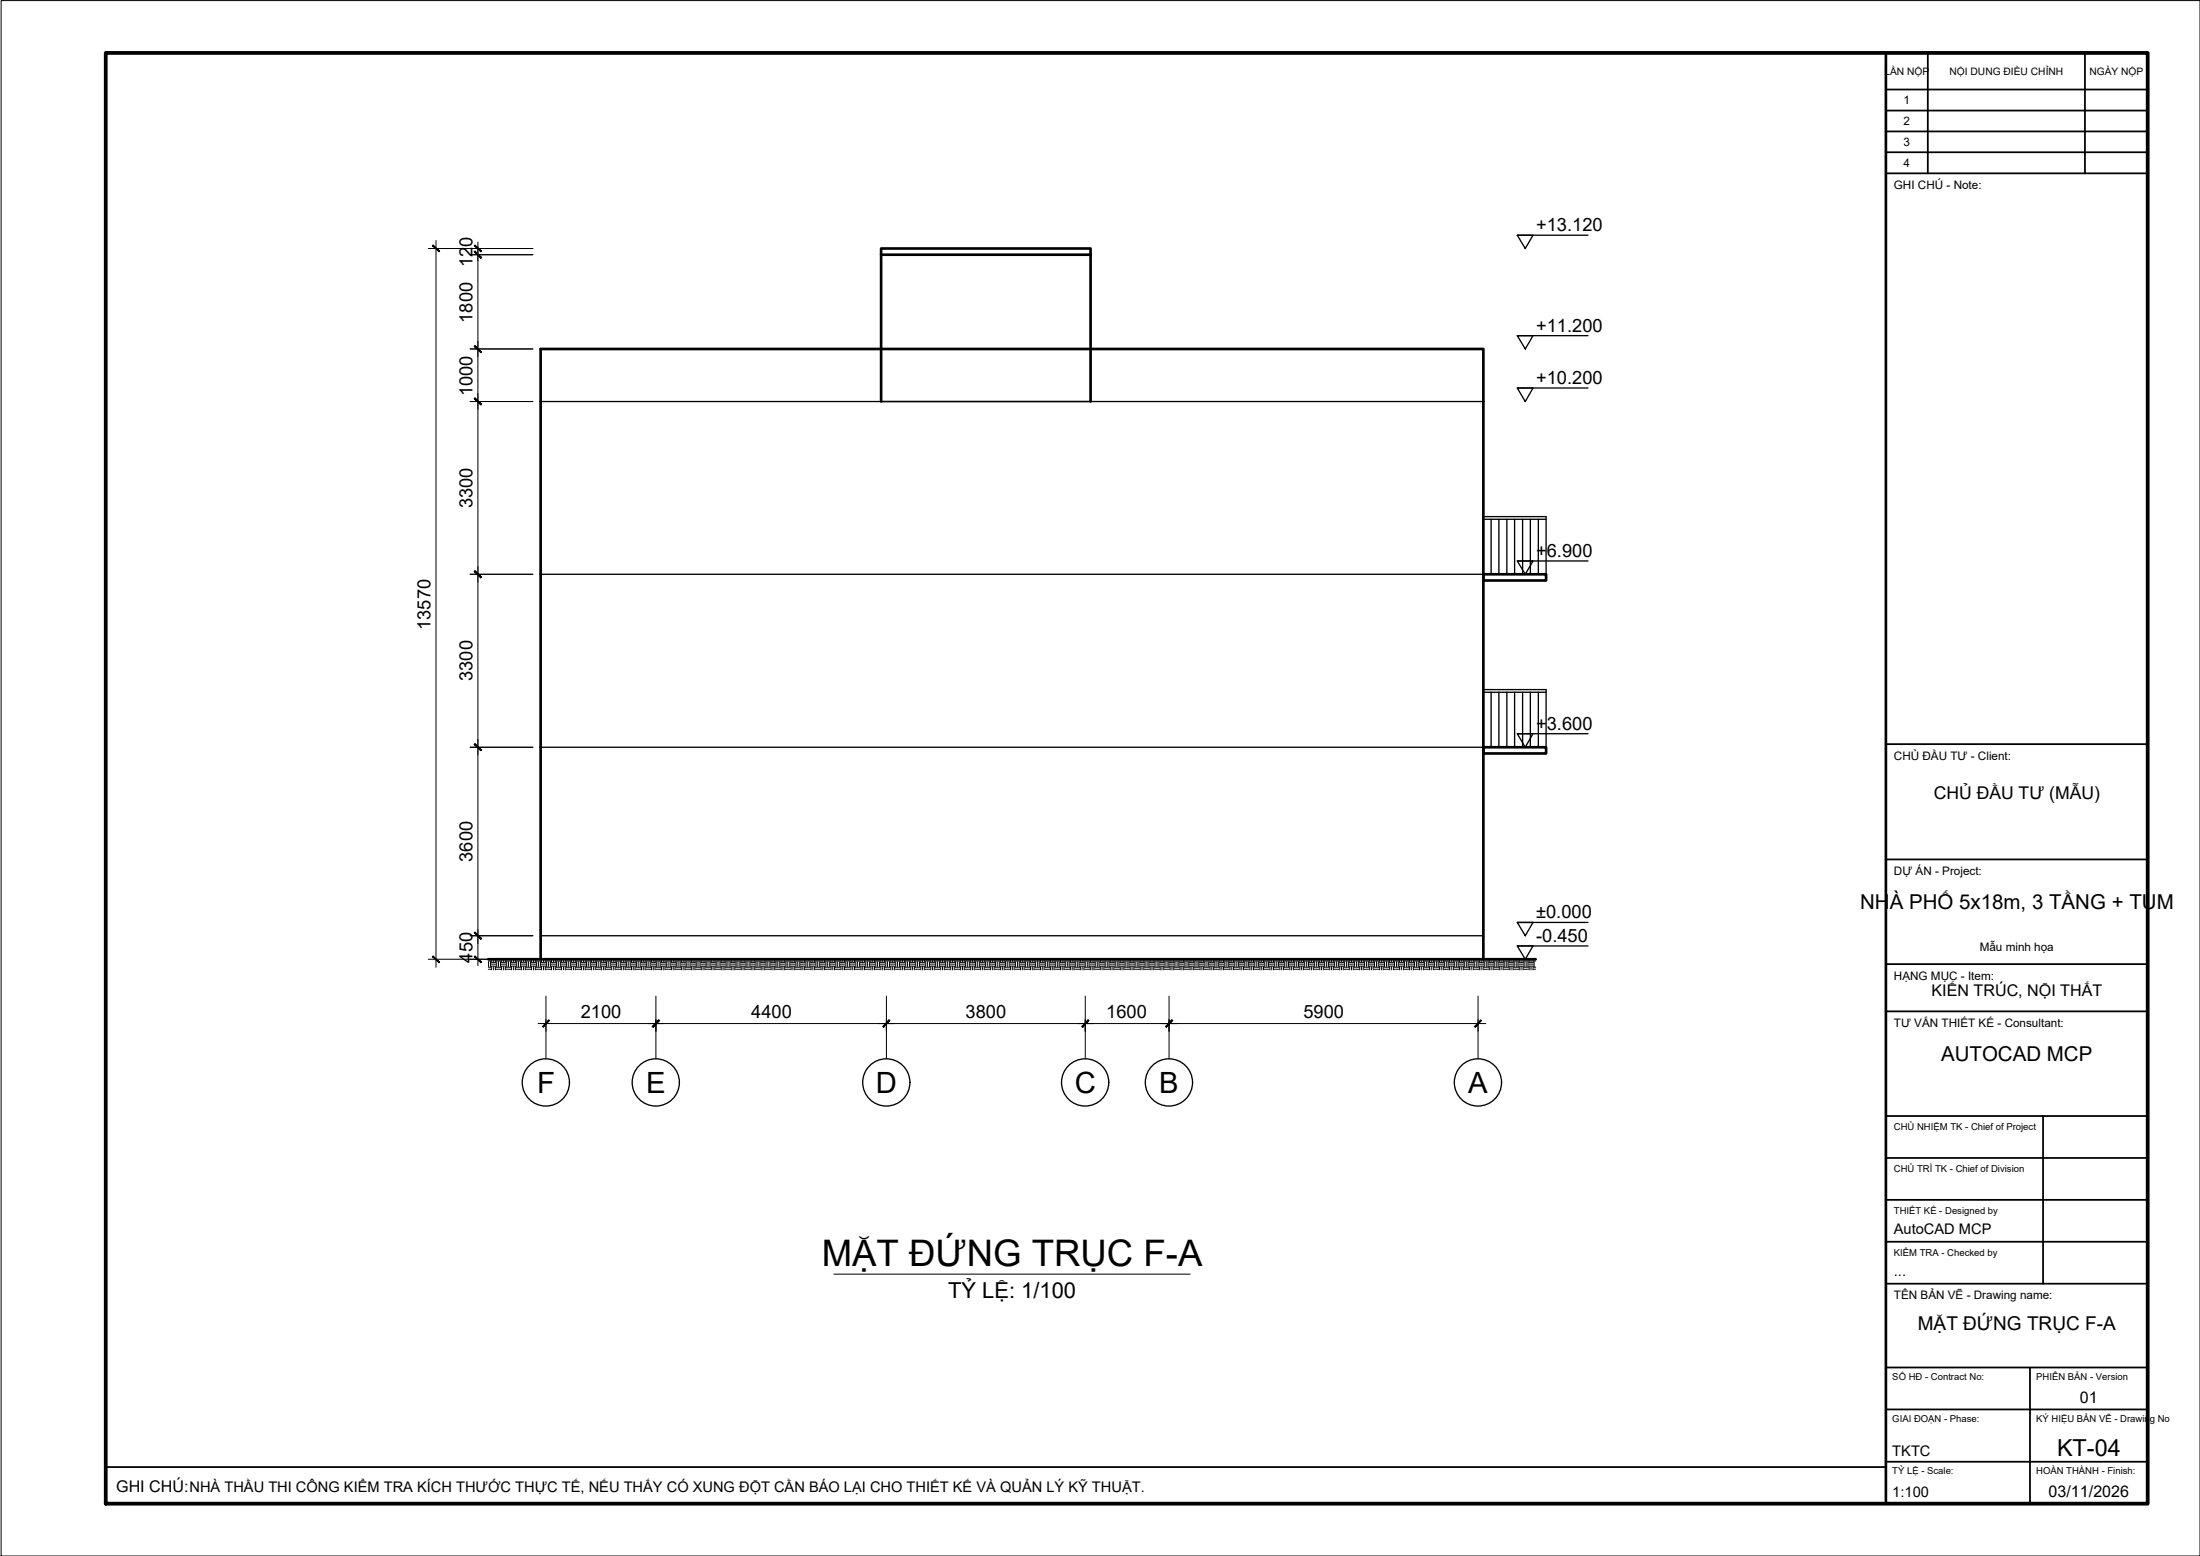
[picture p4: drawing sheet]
<svg xmlns="http://www.w3.org/2000/svg" width="420mm" height="297mm" viewBox="0 0 420 297" stroke-linecap="round" stroke-linejoin="round" font-family="sans-serif">
<!-- layer: A-ELEV-OTLN -->
<path d="M168.3 48.6v-1.2h40v1.2M168.3 48.6v28.1M168.3 48.6h40M208.3 48.6v28.1M283.3 109.6h12v1.2h-12zM283.3 142.6h12v1.2h-12zM93.3 183.1h200M103.3 183.1v-116.5h180v116.5" fill="none" stroke="#000" stroke-width=".51"/>
<!-- layer: A-ELEV -->
<g fill="none" stroke="#000" stroke-width=".25">
<path d="M103.3 76.7h180M283.3 99.1h12M284.8 99.1v10.5M286.3 99.1v10.5M287.8 99.1v10.5M289.3 99.1v10.5M290.8 99.1v10.5M292.3 99.1v10.5M293.8 99.1v10.5M103.3 109.6h180v-11h12v11M283.3 132.2h12M284.8 132.2v10.4"/>
<path d="M286.3 132.2v10.4M287.8 132.2v10.4M289.3 132.2v10.4M290.8 132.2v10.4M292.3 132.2v10.4M293.8 132.2v10.4M103.3 142.6h180v-11h12v11M103.3 178.6h180"/>
</g>
<!-- layer: A-SECT-PATT -->
<g fill="none" stroke="#000" stroke-width=".19">
<path d="M93.3 183.5h.5M93.3 185h.5M93.3 184.6h.5M93.3 183.6v.9M93.7 183.6v.9M93.8 184.4h.9M93.8 184.1h.9M93.8 183.7h.9M93.9 183.1v.5M93.9 184.5v.7M94.3 183.1v.5M94.3 184.5v.7"/>
<path d="M94.6 183.1v.5M94.6 184.5v.7M94.7 183.5h1M94.7 185h1M94.7 184.6h1M94.9 183.6v.9M95.2 183.6v.9M95.6 183.6v.9M95.7 184.4h.9M95.7 184.1h.9M95.7 183.7h.9M95.8 183.1v.5"/>
<path d="M95.8 184.5v.7M96.2 183.1v.5M96.2 184.5v.7M96.5 183.1v.5M96.5 184.5v.7M96.6 183.5h1M96.6 185h1M96.6 184.6h1M96.8 183.6v.9M97.1 183.6v.9M97.5 183.6v.9M97.6 184.4h1"/>
<path d="M97.6 184.1h1M97.6 183.7h1M97.7 183.1v.5M97.7 184.5v.7M98.1 183.1v.5M98.1 184.5v.7M98.4 183.1v.5M98.4 184.5v.7M98.6 183.5h.9M98.6 185h.9M98.6 184.6h.9M98.7 183.6v.9"/>
<path d="M99 183.6v.9M99.4 183.6v.9M99.5 184.4h1M99.5 184.1h1M99.5 183.7h1M99.6 183.1v.5M99.6 184.5v.7M100 183.1v.5M100 184.5v.7M100.3 183.1v.5M100.3 184.5v.7M100.5 183.5h.9"/>
<path d="M100.5 185h.9M100.5 184.6h.9M100.6 183.6v.9M100.9 183.6v.9M101.3 183.6v.9M101.4 184.4h1M101.4 184.1h1M101.4 183.7h1M101.5 183.1v.5M101.5 184.5v.7M101.9 183.1v.5M101.9 184.5v.7"/>
<path d="M102.2 183.1v.5M102.2 184.5v.7M102.4 183.5h.9M102.4 185h.9M102.4 184.6h.9M102.5 183.6v.9M102.8 183.6v.9M103.2 183.6v.9M103.3 184.4h1M103.3 184.1h1M103.3 183.7h1M103.4 183.1v.5"/>
<path d="M103.4 184.5v.7M103.8 183.1v.5M103.8 184.5v.7M104.1 183.1v.5M104.1 184.5v.7M104.3 183.5h.9M104.3 185h.9M104.3 184.6h.9M104.4 183.6v.9M104.7 183.6v.9M105.1 183.6v.9M105.2 184.4h1"/>
<path d="M105.2 184.1h1M105.2 183.7h1M105.3 183.1v.5M105.3 184.5v.7M105.7 183.1v.5M105.7 184.5v.7M106 183.1v.5M106 184.5v.7M106.2 183.5h.9M106.2 185h.9M106.2 184.6h.9M106.3 183.6v.9"/>
<path d="M106.6 183.6v.9M107 183.6v.9M107.1 184.4h1M107.1 184.1h1M107.1 183.7h1M107.2 183.1v.5M107.2 184.5v.7M107.6 183.1v.5M107.6 184.5v.7M108 183.1v.5M108 184.5v.7M108.1 183.5h1"/>
<path d="M108.1 185h1M108.1 184.6h1M108.2 183.6v.9M108.5 183.6v.9M108.9 183.6v.9M109.1 184.4h.9M109.1 184.1h.9M109.1 183.7h.9M109.1 183.1v.5M109.1 184.5v.7M109.5 183.1v.5M109.5 184.5v.7"/>
<path d="M109.9 183.1v.5M109.9 184.5v.7M110 183.5h1M110 185h1M110 184.6h1M110.1 183.6v.9M110.4 183.6v.9M110.8 183.6v.9M111 184.4h.9M111 184.1h.9M111 183.7h.9M111 183.1v.5"/>
<path d="M111 184.5v.7M111.4 183.1v.5M111.4 184.5v.7M111.8 183.1v.5M111.8 184.5v.7M111.9 183.5h1M111.9 185h1M111.9 184.6h1M112 183.6v.9M112.4 183.6v.9M112.7 183.6v.9M112.9 184.4h.9"/>
<path d="M112.9 184.1h.9M112.9 183.7h.9M112.9 183.1v.5M112.9 184.5v.7M113.3 183.1v.5M113.3 184.5v.7M113.7 183.1v.5M113.7 184.5v.7M113.8 183.5h1M113.8 185h1M113.8 184.6h1M113.9 183.6v.9"/>
<path d="M114.3 183.6v.9M114.6 183.6v.9M114.8 184.4h.9M114.8 184.1h.9M114.8 183.7h.9M114.9 183.1v.5M114.9 184.5v.7M115.2 183.1v.5M115.2 184.5v.7M115.6 183.1v.5M115.6 184.5v.7M115.7 183.5h1"/>
<path d="M115.7 185h1M115.7 184.6h1M115.8 183.6v.9M116.2 183.6v.9M116.5 183.6v.9M116.7 184.4h.9M116.7 184.1h.9M116.7 183.7h.9M116.8 183.1v.5M116.8 184.5v.7M117.1 183.1v.5M117.1 184.5v.7"/>
<path d="M117.5 183.1v.5M117.5 184.5v.7M117.6 183.5h1M117.6 185h1M117.6 184.6h1M117.7 183.6v.9M118.1 183.6v.9M118.4 183.6v.9M118.6 184.4h.9M118.6 184.1h.9M118.6 183.7h.9M118.7 183.1v.5"/>
<path d="M118.7 184.5v.7M119 183.1v.5M119 184.5v.7M119.4 183.1v.5M119.4 184.5v.7M119.5 183.5h1M119.5 185h1M119.5 184.6h1M119.6 183.6v.9M120 183.6v.9M120.4 183.6v.9M120.5 184.4h.9"/>
<path d="M120.5 184.1h.9M120.5 183.7h.9M120.6 183.1v.5M120.6 184.5v.7M120.9 183.1v.5M120.9 184.5v.7M121.3 183.1v.5M121.3 184.5v.7M121.4 183.5h1M121.4 185h1M121.4 184.6h1M121.5 183.6v.9"/>
<path d="M121.9 183.6v.9M122.3 183.6v.9M122.4 184.4h.9M122.4 184.1h.9M122.4 183.7h.9M122.5 183.1v.5M122.5 184.5v.7M122.9 183.1v.5M122.9 184.5v.7M123.2 183.1v.5M123.2 184.5v.7M123.3 183.5h1"/>
<path d="M123.3 185h1M123.3 184.6h1M123.4 183.6v.9M123.8 183.6v.9M124.2 183.6v.9M124.3 184.4h.9M124.3 184.1h.9M124.3 183.7h.9M124.4 183.1v.5M124.4 184.5v.7M124.8 183.1v.5M124.8 184.5v.7"/>
<path d="M125.1 183.1v.5M125.1 184.5v.7M125.2 183.5h1M125.2 185h1M125.2 184.6h1M125.3 183.6v.9M125.7 183.6v.9M126.1 183.6v.9M126.2 184.4h.9M126.2 184.1h.9M126.2 183.7h.9M126.3 183.1v.5"/>
<path d="M126.3 184.5v.7M126.7 183.1v.5M126.7 184.5v.7M127 183.1v.5M127 184.5v.7M127.1 183.5h1M127.1 185h1M127.1 184.6h1M127.3 183.6v.9M127.6 183.6v.9M128 183.6v.9M128.1 184.4h.9"/>
<path d="M128.1 184.1h.9M128.1 183.7h.9M128.2 183.1v.5M128.2 184.5v.7M128.6 183.1v.5M128.6 184.5v.7M128.9 183.1v.5M128.9 184.5v.7M129 183.5h1M129 185h1M129 184.6h1M129.2 183.6v.9"/>
<path d="M129.5 183.6v.9M129.9 183.6v.9M130 184.4h.9M130 184.1h.9M130 183.7h.9M130.1 183.1v.5M130.1 184.5v.7M130.5 183.1v.5M130.5 184.5v.7M130.8 183.1v.5M130.8 184.5v.7M130.9 183.5h1"/>
<path d="M130.9 185h1M130.9 184.6h1M131.1 183.6v.9M131.4 183.6v.9M131.8 183.6v.9M131.9 184.4h.9M131.9 184.1h.9M131.9 183.7h.9M132 183.1v.5M132 184.5v.7M132.4 183.1v.5M132.4 184.5v.7"/>
<path d="M132.7 183.1v.5M132.7 184.5v.7M132.8 183.5h1M132.8 185h1M132.8 184.6h1M133 183.6v.9M133.3 183.6v.9M133.7 183.6v.9M133.8 184.4h.9M133.8 184.1h.9M133.8 183.7h.9M133.9 183.1v.5"/>
<path d="M133.9 184.5v.7M134.3 183.1v.5M134.3 184.5v.7M134.6 183.1v.5M134.6 184.5v.7M134.7 183.5h1M134.7 185h1M134.7 184.6h1M134.9 183.6v.9M135.2 183.6v.9M135.6 183.6v.9M135.7 184.4h1"/>
<path d="M135.7 184.1h1M135.7 183.7h1M135.8 183.1v.5M135.8 184.5v.7M136.2 183.1v.5M136.2 184.5v.7M136.5 183.1v.5M136.5 184.5v.7M136.7 183.5h.9M136.7 185h.9M136.7 184.6h.9M136.8 183.6v.9"/>
<path d="M137.1 183.6v.9M137.5 183.6v.9M137.6 184.4h1M137.6 184.1h1M137.6 183.7h1M137.8 183.1v.5M137.8 184.5v.7M138.1 183.1v.5M138.1 184.5v.7M138.4 183.1v.5M138.4 184.5v.7M138.6 183.5h.9"/>
<path d="M138.6 185h.9M138.6 184.6h.9M138.7 183.6v.9M139 183.6v.9M139.4 183.6v.9M139.5 184.4h1M139.5 184.1h1M139.5 183.7h1M139.7 183.1v.5M139.7 184.5v.7M140 183.1v.5M140 184.5v.7"/>
<path d="M140.3 183.1v.5M140.3 184.5v.7M140.5 183.5h.9M140.5 185h.9M140.5 184.6h.9M140.6 183.6v.9M140.9 183.6v.9M141.3 183.6v.9M141.4 184.4h1M141.4 184.1h1M141.4 183.7h1M141.6 183.1v.5"/>
<path d="M141.6 184.5v.7M141.9 183.1v.5M141.9 184.5v.7M142.2 183.1v.5M142.2 184.5v.7M142.4 183.5h.9M142.4 185h.9M142.4 184.6h.9M142.5 183.6v.9M142.8 183.6v.9M143.2 183.6v.9M143.3 184.4h1"/>
<path d="M143.3 184.1h1M143.3 183.7h1M143.5 183.1v.5M143.5 184.5v.7M143.8 183.1v.5M143.8 184.5v.7M144.1 183.1v.5M144.1 184.5v.7M144.3 183.5h.9M144.3 185h.9M144.3 184.6h.9M144.4 183.6v.9"/>
<path d="M144.7 183.6v.9M145.1 183.6v.9M145.2 184.4h1M145.2 184.1h1M145.2 183.7h1M145.4 183.1v.5M145.4 184.5v.7M145.7 183.1v.5M145.7 184.5v.7M146.1 183.1v.5M146.1 184.5v.7M146.2 183.5h1"/>
<path d="M146.2 185h1M146.2 184.6h1M146.3 183.6v.9M146.6 183.6v.9M147 183.6v.9M147.2 184.4h.9M147.2 184.1h.9M147.2 183.7h.9M147.3 183.1v.5M147.3 184.5v.7M147.6 183.1v.5M147.6 184.5v.7"/>
<path d="M148 183.1v.5M148 184.5v.7M148.1 183.5h1M148.1 185h1M148.1 184.6h1M148.2 183.6v.9M148.5 183.6v.9M148.9 183.6v.9M149.1 184.4h.9M149.1 184.1h.9M149.1 183.7h.9M149.2 183.1v.5"/>
<path d="M149.2 184.5v.7M149.5 183.1v.5M149.5 184.5v.7M149.9 183.1v.5M149.9 184.5v.7M150 183.5h1M150 185h1M150 184.6h1M150.1 183.6v.9M150.5 183.6v.9M150.8 183.6v.9M151 184.4h.9"/>
<path d="M151 184.1h.9M151 183.7h.9M151.1 183.1v.5M151.1 184.5v.7M151.4 183.1v.5M151.4 184.5v.7M151.8 183.1v.5M151.8 184.5v.7M151.9 183.5h1M151.9 185h1M151.9 184.6h1M152 183.6v.9"/>
<path d="M152.4 183.6v.9M152.7 183.6v.9M152.9 184.4h.9M152.9 184.1h.9M152.9 183.7h.9M153 183.1v.5M153 184.5v.7M153.3 183.1v.5M153.3 184.5v.7M153.7 183.1v.5M153.7 184.5v.7M153.8 183.5h1"/>
<path d="M153.8 185h1M153.8 184.6h1M153.9 183.6v.9M154.3 183.6v.9M154.6 183.6v.9M154.8 184.4h.9M154.8 184.1h.9M154.8 183.7h.9M154.9 183.1v.5M154.9 184.5v.7M155.2 183.1v.5M155.2 184.5v.7"/>
<path d="M155.6 183.1v.5M155.6 184.5v.7M155.7 183.5h1M155.7 185h1M155.7 184.6h1M155.8 183.6v.9M156.2 183.6v.9M156.5 183.6v.9M156.7 184.4h.9M156.7 184.1h.9M156.7 183.7h.9M156.8 183.1v.5"/>
<path d="M156.8 184.5v.7M157.1 183.1v.5M157.1 184.5v.7M157.5 183.1v.5M157.5 184.5v.7M157.6 183.5h1M157.6 185h1M157.6 184.6h1M157.7 183.6v.9M158.1 183.6v.9M158.5 183.6v.9M158.6 184.4h.9"/>
<path d="M158.6 184.1h.9M158.6 183.7h.9M158.7 183.1v.5M158.7 184.5v.7M159 183.1v.5M159 184.5v.7M159.4 183.1v.5M159.4 184.5v.7M159.5 183.5h1M159.5 185h1M159.5 184.6h1M159.6 183.6v.9"/>
<path d="M160 183.6v.9M160.4 183.6v.9M160.5 184.4h.9M160.5 184.1h.9M160.5 183.7h.9M160.6 183.1v.5M160.6 184.5v.7M161 183.1v.5M161 184.5v.7M161.3 183.1v.5M161.3 184.5v.7M161.4 183.5h1"/>
<path d="M161.4 185h1M161.4 184.6h1M161.5 183.6v.9M161.9 183.6v.9M162.3 183.6v.9M162.4 184.4h.9M162.4 184.1h.9M162.4 183.7h.9M162.5 183.1v.5M162.5 184.5v.7M162.9 183.1v.5M162.9 184.5v.7"/>
<path d="M163.2 183.1v.5M163.2 184.5v.7M163.3 183.5h1M163.3 185h1M163.3 184.6h1M163.4 183.6v.9M163.8 183.6v.9M164.2 183.6v.9M164.3 184.4h.9M164.3 184.1h.9M164.3 183.7h.9M164.4 183.1v.5"/>
<path d="M164.4 184.5v.7M164.8 183.1v.5M164.8 184.5v.7M165.1 183.1v.5M165.1 184.5v.7M165.2 183.5h1M165.2 185h1M165.2 184.6h1M165.4 183.6v.9M165.7 183.6v.9M166.1 183.6v.9M166.2 184.4h.9"/>
<path d="M166.2 184.1h.9M166.2 183.7h.9M166.3 183.1v.5M166.3 184.5v.7M166.7 183.1v.5M166.7 184.5v.7M167 183.1v.5M167 184.5v.7M167.1 183.5h1M167.1 185h1M167.1 184.6h1M167.3 183.6v.9"/>
<path d="M167.6 183.6v.9M168 183.6v.9M168.1 184.4h.9M168.1 184.1h.9M168.1 183.7h.9M168.2 183.1v.5M168.2 184.5v.7M168.6 183.1v.5M168.6 184.5v.7M168.9 183.1v.5M168.9 184.5v.7M169 183.5h1"/>
<path d="M169 185h1M169 184.6h1M169.2 183.6v.9M169.5 183.6v.9M169.9 183.6v.9M170 184.4h.9M170 184.1h.9M170 183.7h.9M170.1 183.1v.5M170.1 184.5v.7M170.5 183.1v.5M170.5 184.5v.7"/>
<path d="M170.8 183.1v.5M170.8 184.5v.7M170.9 183.5h1M170.9 185h1M170.9 184.6h1M171.1 183.6v.9M171.4 183.6v.9M171.8 183.6v.9M171.9 184.4h.9M171.9 184.1h.9M171.9 183.7h.9M172 183.1v.5"/>
<path d="M172 184.5v.7M172.4 183.1v.5M172.4 184.5v.7M172.7 183.1v.5M172.7 184.5v.7M172.8 183.5h1M172.8 185h1M172.8 184.6h1M173 183.6v.9M173.3 183.6v.9M173.7 183.6v.9M173.8 184.4h1"/>
<path d="M173.8 184.1h1M173.8 183.7h1M173.9 183.1v.5M173.9 184.5v.7M174.3 183.1v.5M174.3 184.5v.7M174.6 183.1v.5M174.6 184.5v.7M174.8 183.5h.9M174.8 185h.9M174.8 184.6h.9M174.9 183.6v.9"/>
<path d="M175.2 183.6v.9M175.6 183.6v.9M175.7 184.4h1M175.7 184.1h1M175.7 183.7h1M175.9 183.1v.5M175.9 184.5v.7M176.2 183.1v.5M176.2 184.5v.7M176.5 183.1v.5M176.5 184.5v.7M176.7 183.5h.9"/>
<path d="M176.7 185h.9M176.7 184.6h.9M176.8 183.6v.9M177.1 183.6v.9M177.5 183.6v.9M177.6 184.4h1M177.6 184.1h1M177.6 183.7h1M177.8 183.1v.5M177.8 184.5v.7M178.1 183.1v.5M178.1 184.5v.7"/>
<path d="M178.4 183.1v.5M178.4 184.5v.7M178.6 183.5h.9M178.6 185h.9M178.6 184.6h.9M178.7 183.6v.9M179 183.6v.9M179.4 183.6v.9M179.5 184.4h1M179.5 184.1h1M179.5 183.7h1M179.7 183.1v.5"/>
<path d="M179.7 184.5v.7M180 183.1v.5M180 184.5v.7M180.3 183.1v.5M180.3 184.5v.7M180.5 183.5h.9M180.5 185h.9M180.5 184.6h.9M180.6 183.6v.9M180.9 183.6v.9M181.3 183.6v.9M181.4 184.4h1"/>
<path d="M181.4 184.1h1M181.4 183.7h1M181.6 183.1v.5M181.6 184.5v.7M181.9 183.1v.5M181.9 184.5v.7M182.2 183.1v.5M182.2 184.5v.7M182.4 183.5h.9M182.4 185h.9M182.4 184.6h.9M182.5 183.6v.9"/>
<path d="M182.8 183.6v.9M183.2 183.6v.9M183.3 184.4h1M183.3 184.1h1M183.3 183.7h1M183.5 183.1v.5M183.5 184.5v.7M183.8 183.1v.5M183.8 184.5v.7M184.2 183.1v.5M184.2 184.5v.7M184.3 183.5h1"/>
<path d="M184.3 185h1M184.3 184.6h1M184.4 183.6v.9M184.7 183.6v.9M185.1 183.6v.9M185.3 184.4h.9M185.3 184.1h.9M185.3 183.7h.9M185.4 183.1v.5M185.4 184.5v.7M185.7 183.1v.5M185.7 184.5v.7"/>
<path d="M186.1 183.1v.5M186.1 184.5v.7M186.2 183.5h1M186.2 185h1M186.2 184.6h1M186.3 183.6v.9M186.6 183.6v.9M187 183.6v.9M187.2 184.4h.9M187.2 184.1h.9M187.2 183.7h.9M187.3 183.1v.5"/>
<path d="M187.3 184.5v.7M187.6 183.1v.5M187.6 184.5v.7M188 183.1v.5M188 184.5v.7M188.1 183.5h1M188.1 185h1M188.1 184.6h1M188.2 183.6v.9M188.6 183.6v.9M188.9 183.6v.9M189.1 184.4h.9"/>
<path d="M189.1 184.1h.9M189.1 183.7h.9M189.2 183.1v.5M189.2 184.5v.7M189.5 183.1v.5M189.5 184.5v.7M189.9 183.1v.5M189.9 184.5v.7M190 183.5h1M190 185h1M190 184.6h1M190.1 183.6v.9"/>
<path d="M190.5 183.6v.9M190.8 183.6v.9M191 184.4h.9M191 184.1h.9M191 183.7h.9M191.1 183.1v.5M191.1 184.5v.7M191.4 183.1v.5M191.4 184.5v.7M191.8 183.1v.5M191.8 184.5v.7M191.9 183.5h1"/>
<path d="M191.9 185h1M191.9 184.6h1M192 183.6v.9M192.4 183.6v.9M192.7 183.6v.9M192.9 184.4h.9M192.9 184.1h.9M192.9 183.7h.9M193 183.1v.5M193 184.5v.7M193.3 183.1v.5M193.3 184.5v.7"/>
<path d="M193.7 183.1v.5M193.7 184.5v.7M193.8 183.5h1M193.8 185h1M193.8 184.6h1M193.9 183.6v.9M194.3 183.6v.9M194.6 183.6v.9M194.8 184.4h.9M194.8 184.1h.9M194.8 183.7h.9M194.9 183.1v.5"/>
<path d="M194.9 184.5v.7M195.2 183.1v.5M195.2 184.5v.7M195.6 183.1v.5M195.6 184.5v.7M195.7 183.5h1M195.7 185h1M195.7 184.6h1M195.8 183.6v.9M196.2 183.6v.9M196.6 183.6v.9M196.7 184.4h.9"/>
<path d="M196.7 184.1h.9M196.7 183.7h.9M196.8 183.1v.5M196.8 184.5v.7M197.1 183.1v.5M197.1 184.5v.7M197.5 183.1v.5M197.5 184.5v.7M197.6 183.5h1M197.6 185h1M197.6 184.6h1M197.7 183.6v.9"/>
<path d="M198.1 183.6v.9M198.5 183.6v.9M198.6 184.4h.9M198.6 184.1h.9M198.6 183.7h.9M198.7 183.1v.5M198.7 184.5v.7M199.1 183.1v.5M199.1 184.5v.7M199.4 183.1v.5M199.4 184.5v.7M199.5 183.5h1"/>
<path d="M199.5 185h1M199.5 184.6h1M199.6 183.6v.9M200 183.6v.9M200.4 183.6v.9M200.5 184.4h.9M200.5 184.1h.9M200.5 183.7h.9M200.6 183.1v.5M200.6 184.5v.7M201 183.1v.5M201 184.5v.7"/>
<path d="M201.3 183.1v.5M201.3 184.5v.7M201.4 183.5h1M201.4 185h1M201.4 184.6h1M201.5 183.6v.9M201.9 183.6v.9M202.3 183.6v.9M202.4 184.4h.9M202.4 184.1h.9M202.4 183.7h.9M202.5 183.1v.5"/>
<path d="M202.5 184.5v.7M202.9 183.1v.5M202.9 184.5v.7M203.2 183.1v.5M203.2 184.5v.7M203.3 183.5h1M203.3 185h1M203.3 184.6h1M203.5 183.6v.9M203.8 183.6v.9M204.2 183.6v.9M204.3 184.4h.9"/>
<path d="M204.3 184.1h.9M204.3 183.7h.9M204.4 183.1v.5M204.4 184.5v.7M204.8 183.1v.5M204.8 184.5v.7M205.1 183.1v.5M205.1 184.5v.7M205.2 183.5h1M205.2 185h1M205.2 184.6h1M205.4 183.6v.9"/>
<path d="M205.7 183.6v.9M206.1 183.6v.9M206.2 184.4h.9M206.2 184.1h.9M206.2 183.7h.9M206.3 183.1v.5M206.3 184.5v.7M206.7 183.1v.5M206.7 184.5v.7M207 183.1v.5M207 184.5v.7M207.1 183.5h1"/>
<path d="M207.1 185h1M207.1 184.6h1M207.3 183.6v.9M207.6 183.6v.9M208 183.6v.9M208.1 184.4h.9M208.1 184.1h.9M208.1 183.7h.9M208.2 183.1v.5M208.2 184.5v.7M208.6 183.1v.5M208.6 184.5v.7"/>
<path d="M208.9 183.1v.5M208.9 184.5v.7M209 183.5h1M209 185h1M209 184.6h1M209.2 183.6v.9M209.6 183.6v.9M209.9 183.6v.9M210 184.4h.9M210 184.1h.9M210 183.7h.9M210.1 183.1v.5"/>
<path d="M210.1 184.5v.7M210.5 183.1v.5M210.5 184.5v.7M210.8 183.1v.5M210.8 184.5v.7M210.9 183.5h1M210.9 185h1M210.9 184.6h1M211.1 183.6v.9M211.5 183.6v.9M211.8 183.6v.9M211.9 184.4h1"/>
<path d="M211.9 184.1h1M211.9 183.7h1M212 183.1v.5M212 184.5v.7M212.4 183.1v.5M212.4 184.5v.7M212.7 183.1v.5M212.7 184.5v.7M212.9 183.5h.9M212.9 185h.9M212.9 184.6h.9M213 183.6v.9"/>
<path d="M213.4 183.6v.9M213.7 183.6v.9M213.8 184.4h1M213.8 184.1h1M213.8 183.7h1M214 183.1v.5M214 184.5v.7M214.3 183.1v.5M214.3 184.5v.7M214.6 183.1v.5M214.6 184.5v.7M214.8 183.5h.9"/>
<path d="M214.8 185h.9M214.8 184.6h.9M214.9 183.6v.9M215.3 183.6v.9M215.6 183.6v.9M215.7 184.4h1M215.7 184.1h1M215.7 183.7h1M215.9 183.1v.5M215.9 184.5v.7M216.2 183.1v.5M216.2 184.5v.7"/>
<path d="M216.5 183.1v.5M216.5 184.5v.7M216.7 183.5h.9M216.7 185h.9M216.7 184.6h.9M216.8 183.6v.9M217.2 183.6v.9M217.5 183.6v.9M217.6 184.4h1M217.6 184.1h1M217.6 183.7h1M217.8 183.1v.5"/>
<path d="M217.8 184.5v.7M218.1 183.1v.5M218.1 184.5v.7M218.4 183.1v.5M218.4 184.5v.7M218.6 183.5h.9M218.6 185h.9M218.6 184.6h.9M218.7 183.6v.9M219.1 183.6v.9M219.4 183.6v.9M219.5 184.4h1"/>
<path d="M219.5 184.1h1M219.5 183.7h1M219.7 183.1v.5M219.7 184.5v.7M220 183.1v.5M220 184.5v.7M220.3 183.1v.5M220.3 184.5v.7M220.5 183.5h.9M220.5 185h.9M220.5 184.6h.9M220.6 183.6v.9"/>
<path d="M221 183.6v.9M221.3 183.6v.9M221.4 184.4h1M221.4 184.1h1M221.4 183.7h1M221.6 183.1v.5M221.6 184.5v.7M221.9 183.1v.5M221.9 184.5v.7M222.3 183.1v.5M222.3 184.5v.7M222.4 183.5h1"/>
<path d="M222.4 185h1M222.4 184.6h1M222.5 183.6v.9M222.9 183.6v.9M223.2 183.6v.9M223.4 184.4h.9M223.4 184.1h.9M223.4 183.7h.9M223.5 183.1v.5M223.5 184.5v.7M223.8 183.1v.5M223.8 184.5v.7"/>
<path d="M224.2 183.1v.5M224.2 184.5v.7M224.3 183.5h1M224.3 185h1M224.3 184.6h1M224.4 183.6v.9M224.8 183.6v.9M225.1 183.6v.9M225.3 184.4h.9M225.3 184.1h.9M225.3 183.7h.9M225.4 183.1v.5"/>
<path d="M225.4 184.5v.7M225.7 183.1v.5M225.7 184.5v.7M226.1 183.1v.5M226.1 184.5v.7M226.2 183.5h1M226.2 185h1M226.2 184.6h1M226.3 183.6v.9M226.7 183.6v.9M227 183.6v.9M227.2 184.4h.9"/>
<path d="M227.2 184.1h.9M227.2 183.7h.9M227.3 183.1v.5M227.3 184.5v.7M227.6 183.1v.5M227.6 184.5v.7M228 183.1v.5M228 184.5v.7M228.1 183.5h1M228.1 185h1M228.1 184.6h1M228.2 183.6v.9"/>
<path d="M228.6 183.6v.9M228.9 183.6v.9M229.1 184.4h.9M229.1 184.1h.9M229.1 183.7h.9M229.2 183.1v.5M229.2 184.5v.7M229.5 183.1v.5M229.5 184.5v.7M229.9 183.1v.5M229.9 184.5v.7M230 183.5h1"/>
<path d="M230 185h1M230 184.6h1M230.1 183.6v.9M230.5 183.6v.9M230.8 183.6v.9M231 184.4h.9M231 184.1h.9M231 183.7h.9M231.1 183.1v.5M231.1 184.5v.7M231.4 183.1v.5M231.4 184.5v.7"/>
<path d="M231.8 183.1v.5M231.8 184.5v.7M231.9 183.5h1M231.9 185h1M231.9 184.6h1M232 183.6v.9M232.4 183.6v.9M232.7 183.6v.9M232.9 184.4h.9M232.9 184.1h.9M232.9 183.7h.9M233 183.1v.5"/>
<path d="M233 184.5v.7M233.3 183.1v.5M233.3 184.5v.7M233.7 183.1v.5M233.7 184.5v.7M233.8 183.5h1M233.8 185h1M233.8 184.6h1M233.9 183.6v.9M234.3 183.6v.9M234.7 183.6v.9M234.8 184.4h.9"/>
<path d="M234.8 184.1h.9M234.8 183.7h.9M234.9 183.1v.5M234.9 184.5v.7M235.2 183.1v.5M235.2 184.5v.7M235.6 183.1v.5M235.6 184.5v.7M235.7 183.5h1M235.7 185h1M235.7 184.6h1M235.8 183.6v.9"/>
<path d="M236.2 183.6v.9M236.6 183.6v.9M236.7 184.4h.9M236.7 184.1h.9M236.7 183.7h.9M236.8 183.1v.5M236.8 184.5v.7M237.2 183.1v.5M237.2 184.5v.7M237.5 183.1v.5M237.5 184.5v.7M237.6 183.5h1"/>
<path d="M237.6 185h1M237.6 184.6h1M237.7 183.6v.9M238.1 183.6v.9M238.5 183.6v.9M238.6 184.4h.9M238.6 184.1h.9M238.6 183.7h.9M238.7 183.1v.5M238.7 184.5v.7M239.1 183.1v.5M239.1 184.5v.7"/>
<path d="M239.4 183.1v.5M239.4 184.5v.7M239.5 183.5h1M239.5 185h1M239.5 184.6h1M239.6 183.6v.9M240 183.6v.9M240.4 183.6v.9M240.5 184.4h.9M240.5 184.1h.9M240.5 183.7h.9M240.6 183.1v.5"/>
<path d="M240.6 184.5v.7M241 183.1v.5M241 184.5v.7M241.3 183.1v.5M241.3 184.5v.7M241.4 183.5h1M241.4 185h1M241.4 184.6h1M241.6 183.6v.9M241.9 183.6v.9M242.3 183.6v.9M242.4 184.4h.9"/>
<path d="M242.4 184.1h.9M242.4 183.7h.9M242.5 183.1v.5M242.5 184.5v.7M242.9 183.1v.5M242.9 184.5v.7M243.2 183.1v.5M243.2 184.5v.7M243.3 183.5h1M243.3 185h1M243.3 184.6h1M243.5 183.6v.9"/>
<path d="M243.8 183.6v.9M244.2 183.6v.9M244.3 184.4h.9M244.3 184.1h.9M244.3 183.7h.9M244.4 183.1v.5M244.4 184.5v.7M244.8 183.1v.5M244.8 184.5v.7M245.1 183.1v.5M245.1 184.5v.7M245.2 183.5h1"/>
<path d="M245.2 185h1M245.2 184.6h1M245.4 183.6v.9M245.7 183.6v.9M246.1 183.6v.9M246.2 184.4h.9M246.2 184.1h.9M246.2 183.7h.9M246.3 183.1v.5M246.3 184.5v.7M246.7 183.1v.5M246.7 184.5v.7"/>
<path d="M247 183.1v.5M247 184.5v.7M247.1 183.5h1M247.1 185h1M247.1 184.6h1M247.3 183.6v.9M247.7 183.6v.9M248 183.6v.9M248.1 184.4h.9M248.1 184.1h.9M248.1 183.7h.9M248.2 183.1v.5"/>
<path d="M248.2 184.5v.7M248.6 183.1v.5M248.6 184.5v.7M248.9 183.1v.5M248.9 184.5v.7M249 183.5h1M249 185h1M249 184.6h1M249.2 183.6v.9M249.6 183.6v.9M249.9 183.6v.9M250 184.4h1"/>
<path d="M250 184.1h1M250 183.7h1M250.1 183.1v.5M250.1 184.5v.7M250.5 183.1v.5M250.5 184.5v.7M250.8 183.1v.5M250.8 184.5v.7M251 183.5h.9M251 185h.9M251 184.6h.9M251.1 183.6v.9"/>
<path d="M251.5 183.6v.9M251.8 183.6v.9M251.9 184.4h1M251.9 184.1h1M251.9 183.7h1M252.1 183.1v.5M252.1 184.5v.7M252.4 183.1v.5M252.4 184.5v.7M252.7 183.1v.5M252.7 184.5v.7M252.9 183.5h.9"/>
<path d="M252.9 185h.9M252.9 184.6h.9M253 183.6v.9M253.4 183.6v.9M253.7 183.6v.9M253.8 184.4h1M253.8 184.1h1M253.8 183.7h1M254 183.1v.5M254 184.5v.7M254.3 183.1v.5M254.3 184.5v.7"/>
<path d="M254.6 183.1v.5M254.6 184.5v.7M254.8 183.5h.9M254.8 185h.9M254.8 184.6h.9M254.9 183.6v.9M255.3 183.6v.9M255.6 183.6v.9M255.7 184.4h1M255.7 184.1h1M255.7 183.7h1M255.9 183.1v.5"/>
<path d="M255.9 184.5v.7M256.2 183.1v.5M256.2 184.5v.7M256.5 183.1v.5M256.5 184.5v.7M256.7 183.5h.9M256.7 185h.9M256.7 184.6h.9M256.8 183.6v.9M257.2 183.6v.9M257.5 183.6v.9M257.6 184.4h1"/>
<path d="M257.6 184.1h1M257.6 183.7h1M257.8 183.1v.5M257.8 184.5v.7M258.1 183.1v.5M258.1 184.5v.7M258.4 183.1v.5M258.4 184.5v.7M258.6 183.5h.9M258.6 185h.9M258.6 184.6h.9M258.7 183.6v.9"/>
<path d="M259.1 183.6v.9M259.4 183.6v.9M259.5 184.4h1M259.5 184.1h1M259.5 183.7h1M259.7 183.1v.5M259.7 184.5v.7M260 183.1v.5M260 184.5v.7M260.4 183.1v.5M260.4 184.5v.7M260.5 183.5h1"/>
<path d="M260.5 185h1M260.5 184.6h1M260.6 183.6v.9M261 183.6v.9M261.3 183.6v.9M261.5 184.4h.9M261.5 184.1h.9M261.5 183.7h.9M261.6 183.1v.5M261.6 184.5v.7M261.9 183.1v.5M261.9 184.5v.7"/>
<path d="M262.3 183.1v.5M262.3 184.5v.7M262.4 183.5h1M262.4 185h1M262.4 184.6h1M262.5 183.6v.9M262.9 183.6v.9M263.2 183.6v.9M263.4 184.4h.9M263.4 184.1h.9M263.4 183.7h.9M263.5 183.1v.5"/>
<path d="M263.5 184.5v.7M263.8 183.1v.5M263.8 184.5v.7M264.2 183.1v.5M264.2 184.5v.7M264.3 183.5h1M264.3 185h1M264.3 184.6h1M264.4 183.6v.9M264.8 183.6v.9M265.1 183.6v.9M265.3 184.4h.9"/>
<path d="M265.3 184.1h.9M265.3 183.7h.9M265.4 183.1v.5M265.4 184.5v.7M265.7 183.1v.5M265.7 184.5v.7M266.1 183.1v.5M266.1 184.5v.7M266.2 183.5h1M266.2 185h1M266.2 184.6h1M266.3 183.6v.9"/>
<path d="M266.7 183.6v.9M267 183.6v.9M267.2 184.4h.9M267.2 184.1h.9M267.2 183.7h.9M267.3 183.1v.5M267.3 184.5v.7M267.6 183.1v.5M267.6 184.5v.7M268 183.1v.5M268 184.5v.7M268.1 183.5h1"/>
<path d="M268.1 185h1M268.1 184.6h1M268.2 183.6v.9M268.6 183.6v.9M268.9 183.6v.9M269.1 184.4h.9M269.1 184.1h.9M269.1 183.7h.9M269.2 183.1v.5M269.2 184.5v.7M269.5 183.1v.5M269.5 184.5v.7"/>
<path d="M269.9 183.1v.5M269.9 184.5v.7M270 183.5h1M270 185h1M270 184.6h1M270.1 183.6v.9M270.5 183.6v.9M270.8 183.6v.9M271 184.4h.9M271 184.1h.9M271 183.7h.9M271.1 183.1v.5"/>
<path d="M271.1 184.5v.7M271.4 183.1v.5M271.4 184.5v.7M271.8 183.1v.5M271.8 184.5v.7M271.9 183.5h1M271.9 185h1M271.9 184.6h1M272 183.6v.9M272.4 183.6v.9M272.8 183.6v.9M272.9 184.4h.9"/>
<path d="M272.9 184.1h.9M272.9 183.7h.9M273 183.1v.5M273 184.5v.7M273.3 183.1v.5M273.3 184.5v.7M273.7 183.1v.5M273.7 184.5v.7M273.8 183.5h1M273.8 185h1M273.8 184.6h1M273.9 183.6v.9"/>
<path d="M274.3 183.6v.9M274.7 183.6v.9M274.8 184.4h.9M274.8 184.1h.9M274.8 183.7h.9M274.9 183.1v.5M274.9 184.5v.7M275.3 183.1v.5M275.3 184.5v.7M275.6 183.1v.5M275.6 184.5v.7M275.7 183.5h1"/>
<path d="M275.7 185h1M275.7 184.6h1M275.8 183.6v.9M276.2 183.6v.9M276.6 183.6v.9M276.7 184.4h.9M276.7 184.1h.9M276.7 183.7h.9M276.8 183.1v.5M276.8 184.5v.7M277.2 183.1v.5M277.2 184.5v.7"/>
<path d="M277.5 183.1v.5M277.5 184.5v.7M277.6 183.5h1M277.6 185h1M277.6 184.6h1M277.7 183.6v.9M278.1 183.6v.9M278.5 183.6v.9M278.6 184.4h.9M278.6 184.1h.9M278.6 183.7h.9M278.7 183.1v.5"/>
<path d="M278.7 184.5v.7M279.1 183.1v.5M279.1 184.5v.7M279.4 183.1v.5M279.4 184.5v.7M279.5 183.5h1M279.5 185h1M279.5 184.6h1M279.7 183.6v.9M280 183.6v.9M280.4 183.6v.9M280.5 184.4h.9"/>
<path d="M280.5 184.1h.9M280.5 183.7h.9M280.6 183.1v.5M280.6 184.5v.7M281 183.1v.5M281 184.5v.7M281.3 183.1v.5M281.3 184.5v.7M281.4 183.5h1M281.4 185h1M281.4 184.6h1M281.6 183.6v.9"/>
<path d="M281.9 183.6v.9M282.3 183.6v.9M282.4 184.4h.9M282.4 184.1h.9M282.4 183.7h.9M282.5 183.1v.5M282.5 184.5v.7M282.9 183.1v.5M282.9 184.5v.7M283.3 183.1v.5M283.3 184.5v.7M283.3 183.5h1"/>
<path d="M283.3 185h1M283.3 184.6h1M283.5 183.6v.9M283.8 183.6v.9M284.2 183.6v.9M284.3 184.4h.9M284.3 184.1h.9M284.3 183.7h.9M284.4 183.1v.5M284.4 184.5v.7M284.8 183.1v.5M284.8 184.5v.7"/>
<path d="M285.2 183.1v.5M285.2 184.5v.7M285.2 183.5h1M285.2 185h1M285.2 184.6h1M285.4 183.6v.9M285.8 183.6v.9M286.1 183.6v.9M286.2 184.4h.9M286.2 184.1h.9M286.2 183.7h.9M286.3 183.1v.5"/>
<path d="M286.3 184.5v.7M286.7 183.1v.5M286.7 184.5v.7M287.1 183.1v.5M287.1 184.5v.7M287.1 183.5h1M287.1 185h1M287.1 184.6h1M287.3 183.6v.9M287.7 183.6v.9M288 183.6v.9M288.1 184.4h1"/>
<path d="M288.1 184.1h1M288.1 183.7h1M288.2 183.1v.5M288.2 184.5v.7M288.6 183.1v.5M288.6 184.5v.7M289 183.1v.5M289 184.5v.7M289.1 183.5h.9M289.1 185h.9M289.1 184.6h.9M289.2 183.6v.9"/>
<path d="M289.6 183.6v.9M289.9 183.6v.9M290 184.4h1M290 184.1h1M290 183.7h1M290.2 183.1v.5M290.2 184.5v.7M290.5 183.1v.5M290.5 184.5v.7M290.9 183.1v.5M290.9 184.5v.7M291 183.5h.9"/>
<path d="M291 185h.9M291 184.6h.9M291.1 183.6v.9M291.5 183.6v.9M291.8 183.6v.9M291.9 184.4h1M291.9 184.1h1M291.9 183.7h1M292.1 183.1v.5M292.1 184.5v.7M292.4 183.1v.5M292.4 184.5v.7"/>
<path d="M292.8 183.1v.5M292.8 184.5v.7M292.9 183.5h.4M292.9 185h.4M292.9 184.6h.4M293 183.6v.9"/>
</g>
<!-- layer: A-ANNO-SYMB -->
<g fill="none" stroke="#000" stroke-width=".25">
<path d="M289.8 44.9h3l-1.5 2.5zM289.8 44.9h13.5M289.8 64.1h3l-1.5 2.5zM289.8 74.1h3l-1.5 2.6zM289.8 64.1h13.5M289.8 74.1h13.5M289.8 107.1h3l-1.5 2.5zM289.8 107.1h13.5M289.8 140.1h3l-1.5 2.5zM289.8 140.1h13.5M289.8 176.1h3l-1.5 2.5zM289.8 176.1h13.5"/>
<path d="M289.8 180.6h3l-1.5 2.5zM289.8 180.6h13.5"/>
</g>
<!-- layer: A-ANNO-DIMS -->
<g fill="none" stroke="#000" stroke-width=".19">
<path d="M81.8 47.4h20M83.3 45.9v138.7M89.8 48.6h12M91.3 46.2v3.6M91.3 47.1v133.1M89.8 76.7h12M89.8 66.6h12M89.8 109.6h12M89.8 142.6h12M89.8 178.6h12M91.3 177.4v6.9M81.8 183.1h20"/>
<path d="M102.8 195.4h181M104.3 194.6v2.3M125.3 194.6v2.3M169.3 194.6v2.3M207.3 194.6v2.3M223.3 194.6v2.3M282.3 194.6v2.3"/>
</g>
<!-- layer: 0 -->
<g fill="#000" stroke="#000" stroke-width=".19">
<path d="M82.6 46.9l1.2 1.2 .1-.2zM82.7 46.8l1.2 1.1-1.3-1z"/>
<path d="M90.6 46.9l1.3 1-1.2-1.1zM90.6 46.9l1.3 1-.1 .2z"/>
<path d="M90.6 48.1l1.2 1.2 .1-.1zM90.6 48.1l.1-.2 1.2 1.3z"/>
<path d="M90.6 48.1l1.2 1.2 .1-.1zM90.6 48.1l.1-.2 1.2 1.3z"/>
<path d="M90.6 76.1l1.3 1.1-1.2-1.2zM90.6 76.1l1.3 1.1-.1 .1z"/>
<path d="M90.6 66.1l1.3 1.1-1.2-1.2zM90.6 66.1l1.3 1.1-.1 .1z"/>
<path d="M90.6 76.1l1.2 1.2 .1-.1zM90.6 76.1l.1-.1 1.2 1.2z"/>
<path d="M90.6 66.1l1.2 1.2 .1-.1zM90.6 66.1l.1-.1 1.2 1.2z"/>
<path d="M90.6 109.1l1.3 1.1-1.2-1.2zM90.6 109.1l1.3 1.1-.1 .1z"/>
<path d="M90.6 109.1l1.2 1.2 .1-.1zM90.6 109.1l.1-.1 1.2 1.2z"/>
<path d="M90.6 142.1l1.3 1.1-1.2-1.2zM90.6 142.1l1.3 1.1-.1 .1z"/>
<path d="M90.6 142.1l1.2 1.2 .1-.1zM90.6 142.1l.1-.1 1.2 1.2z"/>
<path d="M90.6 178.1l1.3 1.1-1.2-1.2zM90.6 178.1l1.3 1.1-.1 .1z"/>
<path d="M90.6 178.1l1.3 1.1-1.2-1.2zM90.6 178.1l1.3 1.1-.1 .1z"/>
<path d="M82.7 182.5l-.1 .1 1.3 1.1zM82.6 182.6l1.3 1.1-.1 .1z"/>
<path d="M90.6 182.6l1.2 1.2 .1-.1zM90.6 182.6l.1-.1 1.2 1.2z"/>
<path d="M104.8 194.7l-1.1 1.4 1.2-1.3zM104.8 194.7l-1.1 1.4-.1-.2z"/>
<path d="M124.6 195.9l.1 .2 1.1-1.4zM125.8 194.7l.1 .1-1.2 1.3z"/>
<path d="M125.8 194.7l-1.1 1.4 1.2-1.3zM125.8 194.7l-1.1 1.4-.1-.2z"/>
<path d="M169.8 194.7l-1.2 1.2 .1 .2zM169.8 194.7l.1 .1-1.2 1.3z"/>
<path d="M169.8 194.7l-1.1 1.4 1.2-1.3zM169.8 194.7l-1.1 1.4-.1-.2z"/>
<path d="M207.8 194.7l-1.2 1.2 .2 .2zM207.8 194.7l.1 .1-1.1 1.3z"/>
<path d="M207.8 194.7l-1 1.4 1.1-1.3zM207.8 194.7l-1 1.4-.2-.2z"/>
<path d="M223.8 194.7l-1.2 1.2 .2 .2zM223.8 194.7l.1 .1-1.1 1.3z"/>
<path d="M223.8 194.7l-1 1.4 1.1-1.3zM223.8 194.7l-1 1.4-.2-.2z"/>
<path d="M281.6 195.9l.1 .2 1.1-1.4zM282.8 194.7l.2 .1-1.3 1.3z"/>
</g>
<!-- layer: S-GRID -->
<path d="M104.3 190.1v12M125.3 190.1v12M169.3 190.1v12M207.3 190.1v12M223.3 190.1v12M282.3 190.1v12" fill="none" stroke="#000" stroke-width=".19"/>
<!-- layer: S-GRID-IDEN -->
<g fill="none" stroke="#000" stroke-width=".25">
<circle cx="104.2" cy="206.6" r="4.5"/>
<circle cx="125.2" cy="206.6" r="4.5"/>
<circle cx="169.3" cy="206.6" r="4.5"/>
<circle cx="207.2" cy="206.6" r="4.5"/>
<circle cx="223.2" cy="206.6" r="4.5"/>
<circle cx="282.3" cy="206.6" r="4.5"/>
</g>
<!-- layer: A-ANNO-TEXT -->
<path d="M159.3 243.2h68" fill="none" stroke="#000" stroke-width=".19"/>
<!-- layer: A-ANNO-TTLB -->
<path d="M.2 .1h420v296.9h-420z" fill="none" stroke="#000" stroke-width=".19"/>
<path d="M20.2 10.1h390v276.9h-390z" fill="none" stroke="#000" stroke-width=".72"/>
<path d="M360.2 10.1v276.9" fill="none" stroke="#000" stroke-width=".51"/>
<g fill="none" stroke="#000" stroke-width=".34">
<path d="M360.2 17.1h50M368.2 10.1v23M398.2 10.1v23M360.2 33.1h50M360.2 21.1h50M360.2 25.1h50M360.2 29.1h50M360.2 142.1h50M360.2 164.1h50M360.2 184.1h50M360.2 193.1h50M360.2 213h50"/>
<path d="M390.2 213v32.1M360.2 221.1h50M360.2 229.1h50M360.2 237.1h50M360.2 245.1h50M360.2 261.1h50M360.2 269.1h50M360.2 279h50M387.7 261.1v25.9M20.2 280.1h340"/>
</g>
<text font-size="7" x="156.9" y="241.6">MẶT ĐỨNG TRỤC F-A</text>
<g font-size="5.6">
<text x="102.6" y="208.6">F</text>
<text x="123.4" y="208.6">E</text>
<text x="167.3" y="208.6">D</text>
<text x="205.3" y="208.6">C</text>
<text x="221.4" y="208.6">B</text>
<text x="280.4" y="208.6">A</text>
</g>
<text font-size="4.5" x="392.9" y="277.9">KT-04</text>
<text font-size="4.2" x="181.1" y="247.8">TỶ LỆ: 1/100</text>
<g font-size="3.9">
<text x="355.3" y="173.6">NHÀ PHỐ 5x18m, 3 TẦNG + TUM</text>
<text x="370.7" y="202.6">AUTOCAD MCP</text>
</g>
<text font-size="3.6" x="366.3" y="253.9">MẶT ĐỨNG TRỤC F-A</text>
<g font-size="3.5">
<text x="293.4" y="44.1">+13.120</text>
<text x="90.2" y="51" transform="rotate(-90 90.2 51)">120</text>
<text x="90.2" y="61.6" transform="rotate(-90 90.2 61.6)">1800</text>
<text x="293.4" y="63.3">+11.200</text>
<text x="90.2" y="75.6" transform="rotate(-90 90.2 75.6)">1000</text>
<text x="293.4" y="73.3">+10.200</text>
<text x="90.2" y="97" transform="rotate(-90 90.2 97)">3300</text>
<text x="293.4" y="106.3">+6.900</text>
<text x="82.2" y="120.3" transform="rotate(-90 82.2 120.3)">13570</text>
<text x="90.2" y="130" transform="rotate(-90 90.2 130)">3300</text>
<text x="293.4" y="139.3">+3.600</text>
<text x="90.2" y="164.5" transform="rotate(-90 90.2 164.5)">3600</text>
<text x="293.4" y="175.3">±0.000</text>
<text x="293.4" y="179.9">-0.450</text>
<text x="90.2" y="183.8" transform="rotate(-90 90.2 183.8)">450</text>
<text x="110.9" y="194.3">2100</text>
<text x="143.5" y="194.3">4400</text>
<text x="184.4" y="194.3">3800</text>
<text x="211.3" y="194.3">1600</text>
<text x="248.9" y="194.3">5900</text>
</g>
<text font-size="3.4" x="369.3" y="152.6">CHỦ ĐẦU TƯ (MẪU)</text>
<g font-size="3.1">
<text x="368.9" y="190.1">KIẾN TRÚC, NỘI THẤT</text>
<text x="397.2" y="267.9">01</text>
<text x="22.2" y="284.8">GHI CHÚ:NHÀ THẦU THI CÔNG KIỂM TRA KÍCH THƯỚC THỰC TẾ, NẾU THẤY CÓ XUNG ĐỘT CẦN BÁO LẠI CHO THIẾT KẾ VÀ QUẢN LÝ KỸ THUẬT.</text>
<text x="391.2" y="285.9">03/11/2026</text>
</g>
<g font-size="2.8">
<text x="361.7" y="235.7">AutoCAD MCP</text>
<text x="361.7" y="243.7">...</text>
<text x="361.4" y="277.9">TKTC</text>
<text x="361.4" y="285.9">1:100</text>
</g>
<g font-size="2.2">
<text x="363.6" y="19.9">1</text>
<text x="363.6" y="23.9">2</text>
<text x="363.6" y="27.9">3</text>
<text x="363.6" y="31.9">4</text>
<text x="361.7" y="36.1">GHI CHÚ - Note:</text>
<text x="361.7" y="145.1">CHỦ ĐẦU TƯ - Client:</text>
<text x="361.7" y="167.1">DỰ ÁN - Project:</text>
<text x="378.1" y="181.6">Mẫu minh họa</text>
<text x="361.7" y="187.1">HẠNG MỤC - Item:</text>
<text x="361.7" y="196.1">TƯ VẤN THIẾT KẾ - Consultant:</text>
<text x="361.7" y="248.1">TÊN BẢN VẼ - Drawing name:</text>
</g>
<g font-size="2">
<text x="359.9" y="14.3">LẦN NỘP</text>
<text x="372.3" y="14.3">NỘI DUNG ĐIỀU CHỈNH</text>
<text x="399" y="14.3">NGÀY NỘP</text>
</g>
<g font-size="1.8">
<text x="361.7" y="215.7">CHỦ NHIỆM TK - Chief of Project</text>
<text x="361.7" y="223.7">CHỦ TRÌ TK - Chief of Division</text>
<text x="361.7" y="231.7">THIẾT KẾ - Designed by</text>
<text x="361.7" y="239.7">KIỂM TRA - Checked by</text>
<text x="361.4" y="263.5">SỐ HĐ - Contract No:</text>
<text x="388.9" y="263.5">PHIÊN BẢN - Version</text>
<text x="361.4" y="271.5">GIAI ĐOẠN - Phase:</text>
<text x="388.9" y="271.5">KÝ HIỆU BẢN VẼ - Drawing No</text>
<text x="361.4" y="281.5">TỶ LỆ - Scale:</text>
<text x="388.9" y="281.5">HOÀN THÀNH - Finish:</text>
</g>
</svg>
